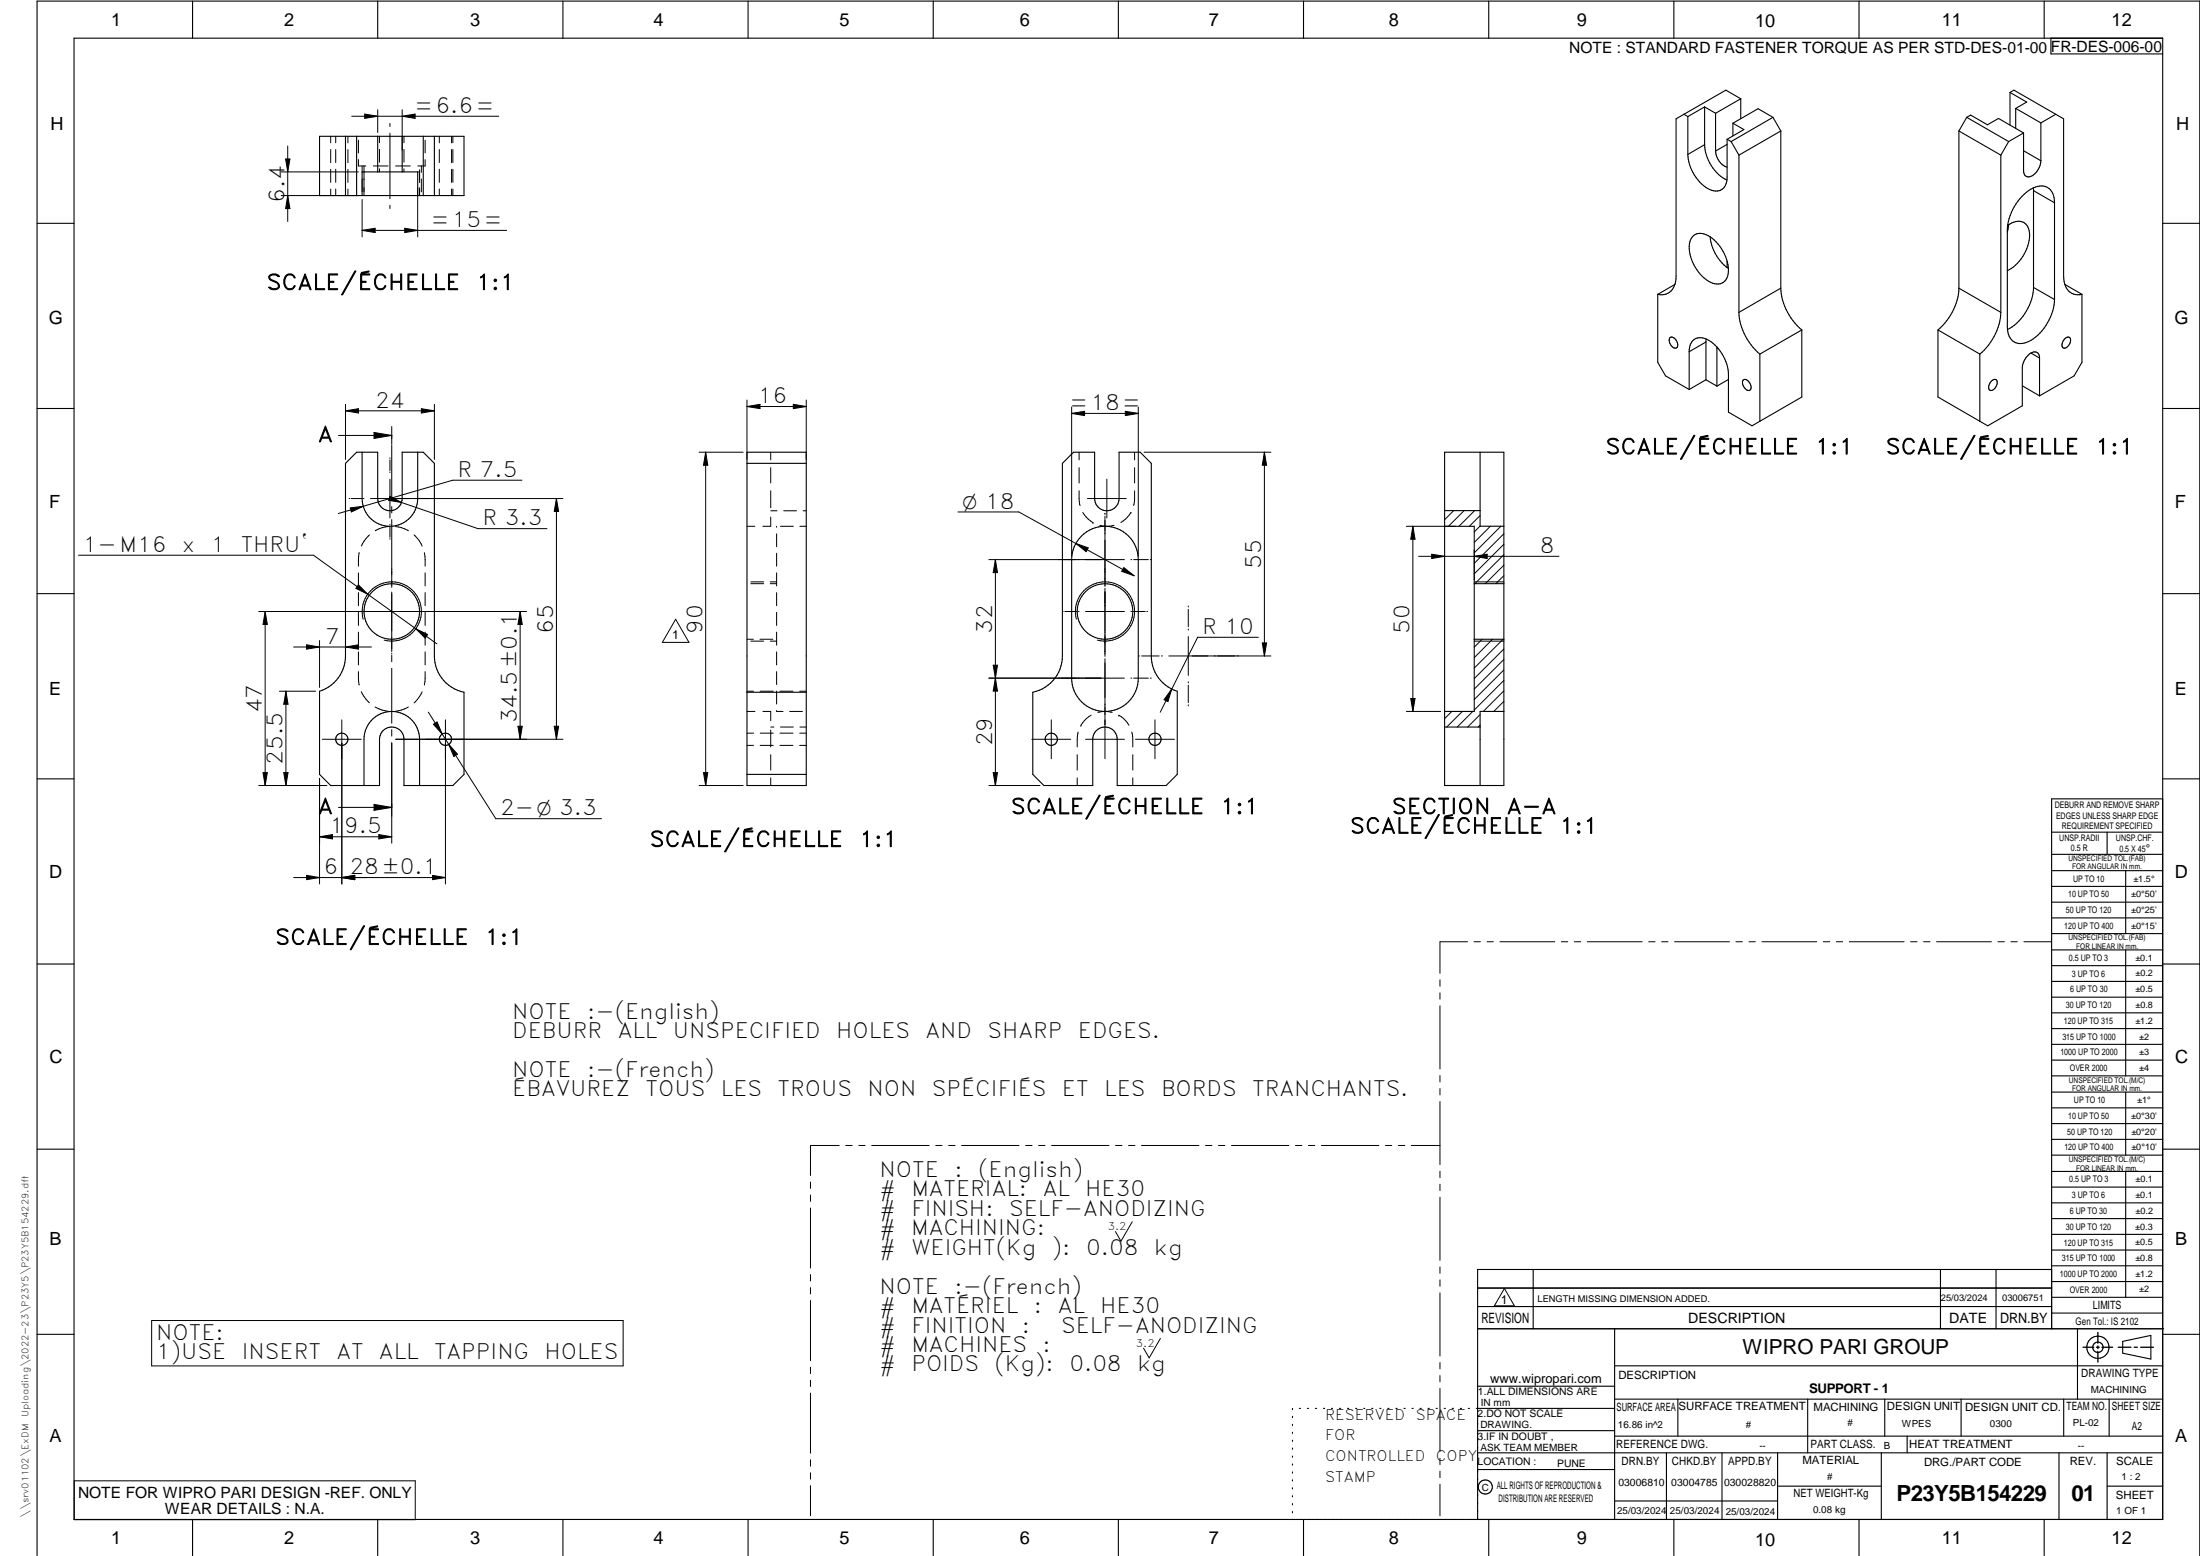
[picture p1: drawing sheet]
<svg xmlns="http://www.w3.org/2000/svg" width="594mm" height="420mm" viewBox="0 0 594 420" stroke-linecap="round" stroke-linejoin="round" font-family="sans-serif">
<g fill="none" stroke="#000" stroke-width=".3">
<path d="M20 10.3h564v400h-564zM52 .3v10M102 .3v10M152 .3v10M202 .3v10M252 .3v10M302 .3v10M352 .3v10M402 .3v10M452 .3v10M502 .3v10M552 .3v10"/>
<path d="M553.8 10.3v4.3h30.2M86.3 36.8h39v16h-39zM93.3 36.8v16M96.3 36.8v16M102 36.8v9.6M108.6 36.8v9.6M114.3 36.8v16M117.3 36.8v16M454.7 30.9l-2.1 1.2v42.4a4.6 4.6 0 0 1-3.2 5h-1.8M454.7 30.9l1.1 .6M455.8 31.5v10.2M460.3 39.1a11.4 11.4 0 0 0 6 9.5"/>
<path d="M460.3 28.9l-4.5 2.6M460.3 28.9l3 1.7M460.3 28.9v10.2M460.3 39.1l-4.5 2.6M463.3 30.6v10.2M466.4 37.6v10.2a3.2 3.2 0 0 1-1.6 3.4 3.2 3.2 0 0 1-3.7-.3 11.8 11.8 0 0 1-5.3-9.2M466.4 39l-3.1 1.8M466.4 37.6l1.1 .6M467.5 38.2l2.1 3.7M467.9 33.3v3.4M467.9 33.3l3 1.7-4.5 2.6M470.1 26.7v5.3"/>
<path d="M470.1 26.7l-6.8 3.9M470.1 26.7l-4.1-2.4-11.3 6.6M478.8 31.7l-4.1-2.3-6.8 3.9M478.8 31.7l-11.3 6.5M478.8 31.7l2.1 3.7M480.9 35.4v42.4M480.9 35.4l-11.3 6.5M529 35.4l11.3 6.5M529 35.4v42.4M531.1 31.7l-2.1 3.7M531.1 31.7l11.3 6.5M531.1 31.7l1-.6 4.6 2.6 3-1.7 6.7 3.9"/>
<path d="M542.4 38.2l-2.1 3.7M542.8 25l1-.7 13.4 7.8v42.4a4.5 4.5 0 0 0 3.3 5h1.7M542.8 25v8.8M542.8 25l4.5 2.6-3 1.7M544.3 29.3v5.4M544.3 29.3l6.8 3.9M546.4 35.9l-4 2.3M546.4 35.9v10.2a1.5 1.5 0 0 0 1 1.6 1.5 1.5 0 0 0 1.7-.5 5.4 5.4 0 0 0 2-3.8M551.1 33.2v10.2M555.1 30.9l-4 2.3M97.8 52.8v-6.4h15v6.4M463.3 40.8a4.8 4.8 0 0 0 3.1 4.3"/>
<path d="M469.6 41.9v42.4M540.3 41.9v42.4M546.4 40.7l4.7 2.7M549.1 50.7v.8M549.1 51.5v26.1M549.1 51.5l5.7 3.3M554.8 54.8a4 4 0 0 0-3.4-4.6 9.3 9.3 0 0 0-7 4.9 13.9 13.9 0 0 0-2.3 7v26.1a4 4 0 0 0 3.3 4.6 9.7 9.7 0 0 0 7.5-5.7 12.8 12.8 0 0 0 1.9-6.2M554.8 54.8v26.1M10 60.3h10M447.6 79.5v18.3l2.2 3.7 6.3 3.7M452.3 76.8l-4.7 2.7M457 64a3.5 3.5 0 0 1 4.8-.1 11.1 11.1 0 0 1 4.7 10.7 2.99 2.99 0 0 1-4.6 1.6 11.1 11.1 0 0 1-5.6-10.8z"/>
<path d="M461.8 64a11.9 11.9 0 0 0 4.9 8.5M466.4 70.5v1.8M480.9 77.8l-11.3 6.5M480.9 77.8a15.7 15.7 0 0 0 5.7 11.3M529 77.8a15.8 15.8 0 0 1-5.7 11.3M529 77.8l11.3 6.5M542.1 60.9a3.6 3.6 0 0 1 5.3 0 7.8 7.8 0 0 1-.8 7.6 10.6 10.6 0 0 1-4.5 4.6M542.4 60.7l-.3 2M549.1 77.6l5.7 3.3M549.1 77.6a13.9 13.9 0 0 1-7 11.4M557.6 76.8l4.6 2.7M562.2 79.5v18.3l-2.1 3.7-9.4 5.4"/>
<path d="M584 60.3h10M450.9 91.2a1.56 1.56 0 0 1 2.1 1.5 .87 .87 0 0 1-.3 1.2 .87 .87 0 0 1-1.2-.3 2.09 2.09 0 0 1-.6-2.4zM456.1 95a3.2 3.2 0 0 1 3.2-3.8 9.6 9.6 0 0 1 6.7 6.4l.7 2.8v10.9l6.4 3.7 2.1-1.3M456.1 95v10.2M460.7 92.4l-4.6 2.6M460.7 92.4v10.2M460.7 91.5v.9M463.6 94.1v10.2M463.6 93.7v.4M463.8 94l-.2 .1M469.6 84.3a15.8 15.8 0 0 0 5.6 11.3M475.2 95.6v18.1"/>
<path d="M486.6 89.1l-11.4 6.5M486.6 89.1v18.1l-11.4 6.5M523.3 89.1v18.1l11.3 6.5M523.3 89.1l11.3 6.5M534.6 95.6v18.1M540.3 84.3a15.8 15.8 0 0 1-5.7 11.3M548.4 95.3l2.4 1.4M548.4 95.3a5.1 5.1 0 0 0-2.3 4.1v10.2l-9.3 5.4-2.2-1.3M548.4 95.3a1.42 1.42 0 0 1 1.7-.1 1.42 1.42 0 0 1 .7 1.5M550.8 96.7v10.2M557.6 91.5a.86 .86 0 0 1 1.2-.4 .86 .86 0 0 1 .3 1.2 1.56 1.56 0 0 1-2.1 1.5 2.09 2.09 0 0 1 .6-2.3zM10 110.3h10"/>
<path d="M460.7 102.6l-4.6 2.6M460.7 102.6l2.9 1.7M466.7 102.5l-3.1 1.8M470.7 102.7a1.56 1.56 0 0 1 2.1 1.4 .86 .86 0 0 1-.3 1.3 .86 .86 0 0 1-1.2-.4 2.05 2.05 0 0 1-.6-2.3zM537.8 102.9a.86 .86 0 0 1 1.2-.4 .86 .86 0 0 1 .3 1.3 1.54 1.54 0 0 1-2.1 1.4 2.04 2.04 0 0 1 .6-2.3zM546.1 104.2l4.7 2.7M584 110.3h10M93.3 125.1l3-3h5.7v12.5a3.3 3.3 0 0 0 3.3 3.3 3.3 3.3 0 0 0 3.3-3.3v-12.5h5.7l3 3v52a10 10 0 0 0 8 9.8v22.2l-3 3h-13.2v-12.5a3.3 3.3 0 0 0-3.3-3.3 3.3 3.3 0 0 0-3.3 3.3v12.5h-13.2l-3-3v-22.5a10 10 0 0 0 7-9.5zM97.8 122.1v12.5a7.5 7.5 0 0 0 7.5 7.5 7.5 7.5 0 0 0 7.5-7.5v-12.5M201.7 125.1h16M201.7 122.1h16v90h-16zM286.9 125.1l3-3h5.7v12.5a3.3 3.3 0 0 0 3.3 3.3 3.3 3.3 0 0 0 3.3-3.3v-12.5h5.7l3 3v52a9.9 9.9 0 0 0 7 9.5v22.5l-3 3h-13.2v-12.5a3.3 3.3 0 0 0-3.3-3.3 3.3 3.3 0 0 0-3.3 3.3v12.5h-13.2l-3-3v-22.2a10 10 0 0 0 8-9.8z"/>
<path d="M390.1 137.9v-15.8h16v20M390.1 137.9v4.2M390.1 137.9h9.6M399.7 122.1v15.8M399.7 137.9v4.2h6.4M292 144.8a9 9 0 0 1 9.8-2 9 9 0 0 1 5.6 8.3v32a9 9 0 0 1-9 9 9 9 0 0 1-9-9v-32a8.9 8.9 0 0 1 2.6-6.3zM390.1 142.1h8v50h-8M390.1 142.1v50M398.1 157.6h8M406.1 142.1v70h-16v-20M10 160.3h10M398.1 172.6h8"/>
<path d="M584 160.3h10M201.7 186.9h16M390.1 196.3h9.6M406.1 192.1h-6.4v20M10 210.3h10M98.3 212.1v-12.5a7.5 7.5 0 0 1 7.5-7.5 7.5 7.5 0 0 1 7.5 7.5v12.5M201.7 209.1h16M584 215.7h-30v143.1M584 210.3h10M554 230.7h30M554 224.7h30M554 235.1h30"/>
<path d="M554 239.4h30M569 224.7v6M574 235.1v17M554 243.6h30M554 247.9h30M554 252.1h30M554 256.5h30M574 256.5v34M10 260.3h10M554 260.8h30M554 265h30M554 269.3h30"/>
<path d="M554 273.5h30M554 277.7h30M584 260.3h10M554 282h30M554 286.3h30M554 290.5h30M554 294.9h30M554 299.1h30M574 294.9v17M10 310.3h10M554 303.4h30M554 307.7h30"/>
<path d="M554 311.9h30M554 316.3h30M574 316.3v34M584 310.3h10M554 320.5h30M554 324.8h30M554 329.1h30M554 333.3h30M554 337.5h30M399 358.8h185.3M399 352.8h155M399 347.8h155"/>
<path d="M414 342.8v16M436 358.8v51.5M524 342.8v16M539 342.8v16M554 342.8h-155v67.5M554 341.8h30M554 346.1h30M554 350.3h30M554 354.6h30M561 358.8v19M10 360.3h10M399 374.3h37"/>
<path d="M436 368.8h148M436 377.8h148M453.1 377.8v10M488.1 377.8v14.5M508.9 377.8v10M529.6 377.8v10M557.3 377.8v10M569.5 377.8v10M573.2 362.2l7.6-1.6v6.4l-7.6-1.6zM584 360.3h10M349 380.3v.3M349 382.4v.4"/>
<path d="M349 384.6v.3M349 386.7v.4M349 388.9v.3M349 391v.4M349 393.2v.3M349 395.3v.3M349 397.4v.4M349 399.6v.3M350.9 380.3h.3M353 380.3h.3M355.2 380.3h.3M357.4 380.3h.3"/>
<path d="M359.6 380.3h.3M361.7 380.3h.3M363.9 380.3h.3M366.1 380.3h.3M368.3 380.3h.3M370.4 380.3h.3M372.6 380.3h.3M374.8 380.3h.3M376.9 380.3h.4M379.1 380.3h.3M381.3 380.3h.3M383.4 380.3h.4"/>
<path d="M385.6 380.3h.4M387.8 380.3h.3M390 380.3h.3M392.1 380.3h.4M394.3 380.3h.4M396.5 380.3h.3M399 396.8h37M399 392.3h185M399 386.3h37M436 387.8h148M436 380.3h-37.3M450 392.3v18"/>
<path d="M465 392.3v18M480 392.3v18M508 392.3v18M515 387.8v4.5M556 392.3v18M569 392.3v18M52 410.3v9.8M102 410.3v9.8M152 410.3v9.8M202 410.3v9.8M252 410.3v9.8M302 410.3v9.8"/>
<path d="M349 401.7v.4M349 403.9v.3M349 406v.4M349 408.2v.3M352 410.3v9.8M402 410.3v9.8M436 405.3h44M452 410.3v9.8M480 401.3h28M502 410.3v9.8M552 410.3v9.8M569 401.3h15"/>
<path d="M10 420.1v-419.8h584v419.8"/>
<circle cx="105.8" cy="165.1" r="7.5"/>
<circle cx="298.4" cy="165.1" r="7.5"/>
<circle cx="92.3" cy="199.6" r="1.64"/>
<circle cx="120.3" cy="199.6" r="1.64"/>
<circle cx="283.9" cy="199.6" r="1.65"/>
<circle cx="311.9" cy="199.6" r="1.65"/>
<circle cx="566.5" cy="363.8" r="1.4"/>
<circle cx="566.5" cy="363.8" r="3"/>
<circle cx="401.1" cy="401.5" r="1.91"/>
</g>
<g fill="none" stroke="#000" stroke-width=".27">
<path d="M77.7 39.4v20.4M89.3 36.8v1.8M90.7 36.8v1.8M94 36.8v1.8M95 31.4h39.7M96.8 37.8v3.5M98.5 30.8l3.5 .6-3.5 .6zM102 29.6v6.2M102.5 36.8v1.7M105.3 33.3v.9M105.3 35.9v17.8M108.6 31.4l3.5-.6v1.2z"/>
<path d="M108.6 29.6v11M109.1 36.8v1.7M114.8 37.8v3.5M118.6 36.8v1.8M121.9 36.8v1.8M122.3 36.8v1.8M75.9 46.4h20.8M75.9 52.8h20.8M77.1 42.9h1.2l-.6 3.5zM77.7 52.8l.6 3.5h-1.2zM89.3 40.4v3.5M89.3 45.7v3.6"/>
<path d="M89.3 51.1v1.7M90.7 40.4v3.5M90.7 45.7v3.5M90.7 51v1.8M94 40.4v3.5M94 45.7v3.6M94 51.1v1.7M96.8 43.1v1.7h2M97.8 53.9v10.1M97.8 44.8v1.7M97.8 48.3v3.5M98.3 44.8v8"/>
<path d="M100.8 44.8h4M102.5 40.3v3.5M102.5 45.6v.8M105.3 55.4v.9M106.8 44.8h4M109.1 40.3v3.5M109.1 45.6v.8M112.8 46.4h.1M112.8 50.7v13.3M113.1 46.4h.2M113.3 45.8v3.5M113.3 50.7v2.1"/>
<path d="M113.8 44.8v1.7M113.8 48.3v3.5M114.8 43.1v1.7h-2M118.6 40.4v3.5M118.6 45.7v3.5M118.6 51v1.8M121.9 40.4v3.5M121.9 45.7v3.6M121.9 51.1v1.7M122.3 40.4v3.5M122.3 45.7v3.5M122.3 51v1.8"/>
<path d="M97.8 62.2l3.5-.6v1.2zM97.8 62.2h39M109.3 61.6l3.5 .6-3.5 .6zM91.4 117.6h14.4M93.3 110.9l3.5-.5v1.1zM93.3 109.2v14.9M93.3 110.9h24M101 116.8l4.8 .8-4.8 .8zM105.8 115.2v4.8M113.8 110.4l3.5 .5-3.5 .6zM117.3 109.2v14.9M201.7 109.8l3.5-.6v1.1z"/>
<path d="M201.7 108v16.1M201.7 109.8h16M214.2 109.2l3.5 .6-3.5 .5zM217.7 108v16.1M289.4 111.6l3.5-.5v1.1zM289.4 109.9v40.2M289.4 111.6h18M303.9 111.1l3.5 .5-3.5 .6zM307.4 109.9v40.2M94.3 134.6h.2M94.6 137.1l3.5-.4-3.2 1.5zM94.9 134.6h2.8"/>
<path d="M98.1 134.6h.2M100 134.6h52M105.3 134.6l23.8 8.1h18.6M105.3 134l3.1 1.7-3.5-.6zM105.3 129.4v10.5M105.3 123.6v.2M105.3 124.2v2.9M105.3 127.4v.2M105.8 120.2v14.8M105.8 136.8v1.7M140.9 129.7h-18.6l-30.9 9M150.3 134.6v65"/>
<path d="M150.3 134.6l.5 3.5h-1.1zM188.8 122.1h11.9M190.6 122.1l.5 3.5h-1.1zM190.6 122.1v90M208.1 132.5v4.6M208.1 122.1v2.1M208.1 126.3v4.1M208.1 139.6v2.5h-2.1M208.1 137.9h1.7M211.6 137.9h3.5M216.9 137.9h.8M258.7 138.2h16.4l15.4 8.5"/>
<path d="M291.4 122.1v2.1M291.4 126.3v4.1M291.4 132.5v2.9l.2 1.1M292.4 138.4l.9 1.2 1.8 1.5M293.6 134.6h10.5M298.4 139.4v18.9M298.4 138.6v.3M298.9 129.4v10.5M305.4 138.4l-.9 1.2-1.8 1.5M305.4 138.4h.1M306.4 122.1v2.1M306.4 126.3v4.1"/>
<path d="M306.4 132.5l-.1 2.9-.2 1.1M308.9 122.1h34.3M341.4 122.1l.6 3.5h-1.1zM341.4 122.1v55M392.6 137.9l-2.5 2.4M395.4 137.9l-4.3 4.2M398.2 137.9l-4.2 4.2M399.7 139.2l-2.9 2.9M21.2 149.9h63.4l33.4 24M96.8 154.7v3.5M96.8 157.9l2.5 2.5-3.2-1.5zM97 149.2l-.2 3.7"/>
<path d="M99.8 144.4l-1.5 1.7-.7 1.3M104.9 142.2l-1.7 .3-1.9 .8M105.3 141.6v.2M105.3 142.2v2.9M105.3 145.4v.2M105.8 140.3v18.3M105.8 159.9v16.1M106.8 142.2l1.6 .3 1.9 .8M111.8 144.4l1.5 1.7 .7 1.4M114.6 149.3l.2 3.6M114.8 154.7v3.5M201.7 142.1h2.1"/>
<path d="M202.7 157.1h3.5M202.7 157.6h3.5M208 157.1h1.7M208 157.6h1.7M209.7 149.4v3.5M209.7 142.1v.3M209.7 144.1v3.5M209.7 154.7v3.5M210.7 142.1h3.5M216 142.1h1.7M267 151.1h36.6M268.8 151.1v61"/>
<path d="M268.8 151.1l.6 3.5h-1.2zM290.5 146.7l15.8 8.8M290.5 146.7l3.4 1.2-.6 1.1zM295.1 141.1h.1M298.4 158.9v18.3M300.8 141.8l-1.9 .3-1.9-.2M303.5 153.3l2.8 2.2-3.4-1.2zM305.4 151.1h.2M306.1 151.1h4M310.6 151.1h.3M379.8 142.1h13.2M381.5 142.1v50"/>
<path d="M381.5 142.1l.6 3.5h-1.1zM383.1 150.2h37.9M386.6 149.6l3.5 .6-3.5 .6zM398.1 150.2l3.5-.6v1.2zM398.1 157.1h8M398.1 148.5v8.1M399.7 142l-1.6 1.6M402.5 142.1l-4.4 4.4M405.3 142.1l-7.2 7.2M406.1 144.1l-8 8M406.1 147l-8 8M406.1 152.6l-5 5"/>
<path d="M406.1 155.4l-2.2 2.2M406.1 149.8l-7.8 7.8M69.9 165.1h72.3M71.6 165.1v47M71.6 165.1l.6 3.5h-1.2zM79.3 174.7h21M82.8 174.1l3.5 .6-3.5 .6zM86.3 173v12.6M96.8 160v3.6M96.8 165.4v3.5M96.8 170.7v4.6l-3.5-.6 3.5-.6M96.8 176v3.6"/>
<path d="M98.1 167.2a8 8 0 0 1 7-10.1 8 8 0 0 1 8.7 8.7 8 8 0 0 1-10.1 7M105.8 177v1.7M105.8 176.4v.2M112.3 169.8l3.2 1.5-.7 1zM114.8 160v3.6M114.8 165.4v3.5M114.8 170.7v3.5M114.8 176v3.6M140.5 165.1l.5 3.5h-1.1zM140.5 165.1v34.5M182.4 167.2l3.6 6.3h-7.1zM201.7 172.6h1.7"/>
<path d="M202.7 173.1h3.5M205.2 172.6h3.5M208 173.1h1.7M209.7 160v3.6M209.7 165.4v3.5M209.7 170.7v3.5M209.7 176v3.6M268.2 179.6h1.2l-.6 3.5zM286.9 165.1h.2M287.5 165.1h3.3M290.7 167.2a8 8 0 0 1 7-10.1 8 8 0 0 1 8.7 8.7 8 8 0 0 1-10.1 7M291.2 165.1h.2"/>
<path d="M293.1 165.1h10.5M298.4 177.9v27M305.4 165.1h.2M306 165.1h3.3M307.4 177.1h.3M308.3 177.1h4.7M309.7 165.1h.2M313.6 177.1h.3M315.6 177.1h27.6M320.9 163.6v.3M320.9 164.5v4.7M320.9 169.8v.3"/>
<path d="M320.9 171.9v10.5M339.8 172.1h-16.4l-10.1 20.2M340.9 173.6h1.1l-.6 3.5zM398.1 173.1h8M400.2 172.6l-2.1 2.2M403 172.6l-4.9 5M405.9 172.6l-7.8 7.8M406.1 175.2l-8 8M406.1 178.1l-8 8M75.5 186.6h9.8M77.2 186.6v25.5M77.2 186.6l.6 3.6h-1.2z"/>
<path d="M87.1 199.6h10.5M92.3 194.4v44.3M96.8 181.4l.2 3.6M97.6 186.8l.7 1.3 1.5 1.7M101.3 190.9l1.9 .8 1.6 .4M105.8 180.5v14.8M105.8 197v1.8M106.8 199.6h45.2M110.3 190.9l-1.9 .8-1.7 .4M114 186.8l-.7 1.3-1.5 1.7M114.8 181.4l-.2 3.6M115.7 192.3l18.2 28.8h28.5"/>
<path d="M117 195.6l1-.7 1.4 3.3zM120.3 194.4v44.3M139.9 196.1h1.1l-.5 3.5zM149.7 196.1h1.1l-.5 3.5zM201.7 186.6h1.8M201.7 192.1h2.1M201.7 198h1.8M205.3 186.6h3.5M205.3 198h3.5M206 192.1h2.1v2.5M208.1 197.1v4.6M208.1 196.3h.9"/>
<path d="M209.7 181.4v3.4M209.7 186.6v3.5M209.7 191.9v.2h1.7M210.6 186.6h3.5M210.6 198h3.6M210.7 196.3h3.5M213.2 192.1h3.5M215.9 186.6h1.8M216 198h1.7M216 196.3h1.7M267 183.1h36.6M268.8 183.1l.6 3.5h-1.2z"/>
<path d="M278.6 199.6h10.5M283.9 194.4v10.5M291.1 197.7l-.2 1.1v2.9M291.9 195.9h.1M293.1 199.6h10.5M294.6 193.1l-1.2 .9-1.5 1.9M300.3 192.4l-1.9-.3-1.9 .3M302.1 193.1l1.3 .9 1.5 1.9M302.1 193.1h.1M305.4 183.1h.2M305.6 197.7l.3 1.1v2.9M306.1 183.1h4"/>
<path d="M306.6 199.6h10.5M310.6 183.1h.3M311.9 194.4v10.5M316.4 186.1l-1 3.4-1.1-.6zM320.9 184.1v.3M320.9 185v4.7M320.9 190.3v.3M379.8 192.1h9.2M381 188.6h1.1l-.6 3.5zM392 192.1l-1.9 2M394.9 192.1l-4.2 4.2M397.7 192.1l-4.2 4.2"/>
<path d="M399.7 195.8l-.5 .5M399.7 193l-3.4 3.3M406.1 189.4l-2.7 2.7M406.1 180.9l-8 8M406.1 183.7l-8 8M406.1 186.5l-5.6 5.6M69.9 212.1h18.3M71 208.6h1.2l-.6 3.5zM76.6 208.6h1.2l-.6 3.5zM86.3 210.2v28.5M91.4 218h14.4M101 217.2l4.8 .8-4.8 .8z"/>
<path d="M105.8 200.6v27.1M121.2 201l2.3 2.6-1 .7zM188.8 212.1h11.9M190 208.6h1.1l-.5 3.5zM201.7 201.3h1.8M205.3 201.3h3.5M208.1 203.8v4.1M208.1 210.1v2M210.6 201.3h3.5M215.9 201.3h1.8M267 212.1h13.8M268.2 208.6h1.2l-.6 3.5z"/>
<path d="M290.9 203.8v4.1M290.9 210.1v2M305.9 203.8v4.1M305.9 210.1v2M79.3 237h41M82.8 236.4l3.5 .6-3.5 .5zM86.3 226h19.5M86.3 226l3.5-.6v1.1zM92.3 237l3.5-.6v1.1zM102.3 225.4l3.5 .6-3.5 .5zM116.8 236.4l3.5 .6-3.5 .5zM396.3 254.3h-7.5v8.5"/>
<path d="M398 254.3h1.8M401.5 254.3h1.8M405 254.3h14.9M421.6 254.3h1.7M425.1 254.3h1.7M428.6 254.3h14.8M445.2 254.3h1.7M448.7 254.3h1.7M452.2 254.3h14.8M468.8 254.3h1.7M472.3 254.3h1.7M475.8 254.3h14.8"/>
<path d="M492.4 254.3h1.7M495.9 254.3h1.7M499.4 254.3h14.8M515.9 254.3h1.8M519.4 254.3h1.8M522.9 254.3h14.9M539.5 254.3h1.7M543 254.3h1.7M546.5 254.3h7.4M388.8 264.6v1.7M388.8 268.1v1.7M388.8 271.6v17"/>
<path d="M388.8 290.4v1.8M388.8 293.9v1.8M388.8 297.4v17.1M218.9 319.2v1.7M226.6 309.3h-7.7v8.1M228.4 309.3h1.7M231.9 309.3h1.7M235.4 309.3h15.5M252.7 309.3h1.7M256.2 309.3h1.7M259.7 309.3h15.5M277 309.3h1.7"/>
<path d="M280.5 309.3h1.7M284 309.3h15.5M301.2 309.3h1.8M304.8 309.3h1.7M308.2 309.3h15.6M325.5 309.3h1.8M329 309.3h1.8M332.5 309.3h15.6M349.8 309.3h1.8M353.3 309.3h1.7M356.8 309.3h15.5M374.1 309.3h1.7"/>
<path d="M377.6 309.3h1.7M381.1 309.3h7.7M388.8 316.3v1.7M388.8 319.8v1.7M218.9 322.7v1.7M218.9 326.2v16.2M305.7 329.9l-3 5.3-1.5-2.7M388.8 323.3v17M41 356.6h127.3v12.2h-127.3zM218.9 344.2v1.7M218.9 347.7v1.7M218.9 351.2v16.2"/>
<path d="M388.8 342.1v1.7M388.8 345.6v1.7M388.8 349.1v17.1M406.2 347.9l2.7 4.7h-5.4zM218.9 369.2v1.7M218.9 372.7v1.7M218.9 376.2v16.2M313.3 361.4l-3 5.3-1.5-2.7M388.8 367.9v1.8M388.8 371.4v1.7M388.8 374.9v17.1M20 399.9h92.1v10.5h-92.1z"/>
<path d="M218.9 394.2v1.7M218.9 397.7v1.7M388.8 393.8v1.7M388.8 397.3v1.7M218.9 401.2v8.1M388.8 400.8v8.5"/>
</g>
<path d="M566.5 359.8v2.9M562.5 363.8h2.9M566.1 363.8h.8M566.5 363.5v.7M566.5 364.9v2.9M567.6 363.8h2.9M572 363.8h3.4M576.3 363.8h.9M578.1 363.8h3.4" fill="none" stroke="#000" stroke-width=".36"/>
<g fill="#000">
<path d="M98.5 30.8l3.5 .6-3.5 .6zM108.6 31.4l3.5-.6v1.2zM77.1 42.9h1.2l-.6 3.5zM77.7 52.8l.6 3.5h-1.2zM97.8 62.2l3.5-.6v1.2zM109.3 61.6l3.5 .6-3.5 .6zM93.3 110.9l3.5-.5v1.1zM101 116.8l4.8 .8-4.8 .8zM113.8 110.4l3.5 .5-3.5 .6zM201.7 109.8l3.5-.6v1.1zM214.2 109.2l3.5 .6-3.5 .5zM289.4 111.6l3.5-.5v1.1z"/>
<path d="M303.9 111.1l3.5 .5-3.5 .6zM94.6 137.1l3.5-.4-3.2 1.5zM105.3 134l3.1 1.7-3.5-.6zM150.3 134.6l.5 3.5h-1.1zM190.6 122.1l.5 3.5h-1.1zM341.4 122.1l.6 3.5h-1.1zM96.8 157.9l2.5 2.5-3.2-1.5zM268.8 151.1l.6 3.5h-1.2zM290.5 146.7l3.4 1.2-.6 1.1zM303.5 153.3l2.8 2.2-3.4-1.2zM381.5 142.1l.6 3.5h-1.1zM386.6 149.6l3.5 .6-3.5 .6z"/>
<path d="M398.1 150.2l3.5-.6v1.2zM71.6 165.1l.6 3.5h-1.2zM82.8 174.1l3.5 .6-3.5 .6zM93.3 174.7l3.5-.6v1.2zM112.3 169.8l3.2 1.5-.7 1zM140.5 165.1l.5 3.5h-1.1zM268.2 179.6h1.2l-.6 3.5zM340.9 173.6h1.1l-.6 3.5zM77.2 186.6l.6 3.6h-1.2zM117 195.6l1-.7 1.4 3.3zM139.9 196.1h1.1l-.5 3.5zM149.7 196.1h1.1l-.5 3.5z"/>
<path d="M268.8 183.1l.6 3.5h-1.2zM316.4 186.1l-1 3.4-1.1-.6zM381 188.6h1.1l-.6 3.5zM71 208.6h1.2l-.6 3.5zM76.6 208.6h1.2l-.6 3.5zM101 217.2l4.8 .8-4.8 .8zM121.2 201l2.3 2.6-1 .7zM190 208.6h1.1l-.5 3.5zM268.2 208.6h1.2l-.6 3.5zM82.8 236.4l3.5 .6-3.5 .5zM86.3 226l3.5-.6v1.1zM92.3 237l3.5-.6v1.1z"/>
<path d="M102.3 225.4l3.5 .6-3.5 .5zM116.8 236.4l3.5 .6-3.5 .5z"/>
</g>
<g font-size="6">
<text x="512.1" y="405.2">P23Y5B154229</text>
<text x="559.4" y="405.2">01</text>
</g>
<g font-size="5.7">
<text x="111.9" y="30.5">=6.6=</text>
<text x="76.8" y="54.7" transform="rotate(-90 76.8 54.7)">6.4</text>
<text x="116.3" y="61.3">=15=</text>
<text x="72" y="78.2">SCALE/ÉCHELLE</text>
<text x="128.6" y="78.2">1:1</text>
<text x="101.3" y="110.1">24</text>
<text x="204.6" y="108.9">16</text>
<text x="288.8" y="110.8">=18=</text>
<text x="85.9" y="119.3">A</text>
<text x="433.6" y="122.6">SCALE/ÉCHELLE</text>
<text x="490.1" y="122.6">1:1</text>
<text x="509.2" y="122.6">SCALE/ÉCHELLE</text>
<text x="565.8" y="122.6">1:1</text>
<text x="123.5" y="128.8">R 7.5</text>
<text x="130.3" y="141.9">R 3.3</text>
<text x="22.4" y="149.1">1-M16</text>
<text x="49.1" y="149.1">x</text>
<text x="56.9" y="149.1">1</text>
<text x="65" y="149.1">THRU`</text>
<text x="415.8" y="149.4">8</text>
<text x="340.6" y="153.6" transform="rotate(-90 340.6 153.6)">55</text>
<text x="87.8" y="173.8">7</text>
<text x="149.4" y="171.1" transform="rotate(-90 149.4 171.1)">65</text>
<text x="189.7" y="171.1" transform="rotate(-90 189.7 171.1)">90</text>
<text x="267.9" y="171.1" transform="rotate(-90 267.9 171.1)">32</text>
<text x="324.6" y="171.2">R 10</text>
<text x="380.7" y="171.1" transform="rotate(-90 380.7 171.1)">50</text>
<text x="70.7" y="192.6" transform="rotate(-90 70.7 192.6)">47</text>
<text x="139.6" y="195.3" transform="rotate(-90 139.6 195.3)">34.5±0.1</text>
<text x="267.9" y="201.6" transform="rotate(-90 267.9 201.6)">29</text>
<text x="76.3" y="206.4" transform="rotate(-90 76.3 206.4)">25.5</text>
<text x="85.9" y="219.8">A</text>
<text x="135.1" y="220.2">2-O 3.3</text>
<text x="273" y="219.8">SCALE/ÉCHELLE</text>
<text x="329.5" y="219.8">1:1</text>
<text x="375.8" y="219.8">SECTION</text>
<text x="406.9" y="219.8">A-A</text>
<text x="89" y="225.1">19.5</text>
<text x="364.6" y="225">SCALE/ÉCHELLE</text>
<text x="421.1" y="225">1:1</text>
<text x="175.4" y="228.6">SCALE/ÉCHELLE</text>
<text x="232" y="228.6">1:1</text>
<text x="87.3" y="236.1">6</text>
<text x="94.4" y="236.1">28±0.1</text>
<text x="74.3" y="255.1">SCALE/ÉCHELLE</text>
<text x="130.9" y="255.1">1:1</text>
<text x="138.3" y="275">NOTE</text>
<text x="158.5" y="275">:-(English)</text>
<text x="138.3" y="280.3">DEBURR</text>
<text x="166.8" y="280.3">ALL</text>
<text x="181.7" y="280.3">UNSPECIFIED</text>
<text x="225.8" y="280.3">HOLES</text>
<text x="250" y="280.3">AND</text>
<text x="266.7" y="280.3">SHARP</text>
<text x="291.1" y="280.3">EDGES.</text>
<text x="138.3" y="290.8">NOTE</text>
<text x="158.6" y="290.8">:-(French)</text>
<text x="138.3" y="296">ÉBAVUREZ</text>
<text x="174.3" y="296">TOUS</text>
<text x="194.6" y="296">LES</text>
<text x="210" y="296">TROUS</text>
<text x="234.3" y="296">NON</text>
<text x="251.6" y="296">SPÉCIFIÉS</text>
<text x="286.8" y="296">ET</text>
<text x="298.2" y="296">LES</text>
<text x="313.5" y="296">BORDS</text>
<text x="338.1" y="296">TRANCHANTS.</text>
<text x="237.5" y="317.8">NOTE</text>
<text x="257.7" y="317.8">:</text>
<text x="264.2" y="317.8">(English)</text>
<text x="237.5" y="323.1">#</text>
<text x="246.1" y="323.1">MATERIAL:</text>
<text x="281.6" y="323.1">AL</text>
<text x="293.1" y="323.1">HE30</text>
<text x="237.5" y="328.3">#</text>
<text x="246.1" y="328.3">FINISH:</text>
<text x="272.5" y="328.3">SELF-ANODIZING</text>
<text x="237.5" y="333.6">#</text>
<text x="246.1" y="333.6">MACHINING:</text>
<text x="237.5" y="338.8">#</text>
<text x="246.1" y="338.8">WEIGHT(Kg</text>
<text x="284" y="338.8">):</text>
<text x="293.3" y="338.8">0.08</text>
<text x="311.6" y="338.8">kg</text>
<text x="237.5" y="349.3">NOTE</text>
<text x="257.7" y="349.3">:-(French)</text>
<text x="237.5" y="354.6">#</text>
<text x="237.5" y="359.8">#</text>
<text x="246.1" y="354.6">MATÉRIEL</text>
<text x="246.1" y="359.8">FINITION</text>
<text x="275.9" y="359.8">:</text>
<text x="279.2" y="354.6">:</text>
<text x="285.6" y="354.6">AL</text>
<text x="286.5" y="359.8">SELF-ANODIZING</text>
<text x="297.1" y="354.6">HE30</text>
<text x="42.2" y="361.8">NOTE:</text>
<text x="237.5" y="365.1">#</text>
<text x="246.1" y="365.1">MACHINES</text>
<text x="281.6" y="365.1">:</text>
<text x="42.2" y="367.1">1)USE</text>
<text x="65.3" y="367.1">INSERT</text>
<text x="90.8" y="367.1">AT</text>
<text x="102.3" y="367.1">ALL</text>
<text x="117.2" y="367.1">TAPPING</text>
<text x="147" y="367.1">HOLES</text>
<text x="237.5" y="370.3">#</text>
<text x="246.1" y="370.3">POIDS</text>
<text x="268.6" y="370.3">(Kg):</text>
<text x="288.8" y="370.3">0.08</text>
<text x="307.1" y="370.3">kg</text>
</g>
<text font-size="5.6" x="470.5" y="365.5">WIPRO PARI GROUP</text>
<text font-size="5.4" x="259.9" y="137.4">O 18</text>
<g font-size="4.9">
<text x="30" y="7">1</text>
<text x="76.7" y="7">2</text>
<text x="127" y="7">3</text>
<text x="176.5" y="7">4</text>
<text x="226.7" y="7">5</text>
<text x="275.4" y="7">6</text>
<text x="326.4" y="7">7</text>
<text x="375" y="7">8</text>
<text x="425.8" y="7">9</text>
<text x="473.9" y="7.4">10</text>
<text x="524.3" y="7">11</text>
<text x="570.2" y="7">12</text>
<text x="13.6" y="35.2">H</text>
<text x="587.6" y="35.2">H</text>
<text x="13.2" y="87.5">G</text>
<text x="587.2" y="87.5">G</text>
<text x="13.3" y="137.1">F</text>
<text x="587.3" y="137.1">F</text>
<text x="13.3" y="187.6">E</text>
<text x="587.3" y="187.6">E</text>
<text x="13.3" y="237">D</text>
<text x="587.3" y="237">D</text>
<text x="13.4" y="287.1">C</text>
<text x="587.4" y="287.1">C</text>
<text x="13.4" y="336.3">B</text>
<text x="587.4" y="336.3">B</text>
<text x="13.4" y="389.3">A</text>
<text x="587.4" y="389.3">A</text>
<text x="30" y="417">1</text>
<text x="76.7" y="417">2</text>
<text x="127" y="417">3</text>
<text x="176.5" y="417">4</text>
<text x="226.7" y="417">5</text>
<text x="275.4" y="417">6</text>
<text x="326.4" y="417">7</text>
<text x="375" y="417">8</text>
<text x="425.8" y="417">9</text>
<text x="473.9" y="417.4">10</text>
<text x="524.3" y="417">11</text>
<text x="570.2" y="417">12</text>
</g>
<g font-size="4.2">
<text x="423.7" y="14.3">NOTE : STANDARD FASTENER TORQUE AS PER STD-DES-01-00</text>
<text x="553.8" y="14">FR-DES-006-00</text>
<text x="21.1" y="404.4">NOTE FOR WIPRO PARI DESIGN -REF. ONLY</text>
<text x="44.5" y="408.9">WEAR DETAILS : N.A.</text>
</g>
<g font-size="3.9">
<text x="357.8" y="383.4">RESERVED</text>
<text x="382.3" y="383.4">SPACE</text>
<text x="357.8" y="388.9">FOR</text>
<text x="357.8" y="394.5">CONTROLLED</text>
<text x="387.8" y="394.5">COPY</text>
<text x="357.8" y="400.1">STAMP</text>
</g>
<g font-size="3.8">
<text x="400.1" y="357.1">REVISION</text>
<text x="455.9" y="357.1">DESCRIPTION</text>
<text x="526.4" y="357.1">DATE</text>
<text x="540.1" y="357.1">DRN.BY</text>
</g>
<text font-size="3.6" x="488.5" y="376.2">SUPPORT - 1</text>
<text font-size="3.5" x="402.4" y="373.3">www.wipropari.com</text>
<g font-size="3.4">
<text x="181.5" y="172.6">1</text>
<text x="405.3" y="352.2">1</text>
</g>
<g font-size="3.1">
<text x="565.2" y="353.5">LIMITS</text>
<text x="562" y="371.7">DRAWING TYPE</text>
<text x="437" y="372.3">DESCRIPTION</text>
<text x="436.5" y="380.9">SURFACE AREA</text>
<text x="453.3" y="380.9">SURFACE TREATMENT</text>
<text x="489.7" y="380.9">MACHINING</text>
<text x="509.5" y="380.9">DESIGN UNIT</text>
<text x="530.6" y="380.9">DESIGN UNIT CD.</text>
<text x="558" y="380.7">TEAM NO.</text>
<text x="570.3" y="380.7">SHEET SIZE</text>
<text x="575.6" y="386.1">A2</text>
<text x="436.4" y="391.1">REFERENCE DWG.</text>
<text x="437.9" y="395.5">DRN.BY</text>
<text x="451.5" y="395.5">CHKD.BY</text>
<text x="466.6" y="395.5">APPD.BY</text>
<text x="486.7" y="395.4">MATERIAL</text>
<text x="488.9" y="391">PART CLASS.</text>
<text x="515.6" y="391">HEAT TREATMENT</text>
<text x="519.6" y="395.9">DRG./PART CODE</text>
<text x="558.9" y="395.6">REV.</text>
<text x="571.4" y="395.6">SCALE</text>
<text x="484.3" y="404.3">NET WEIGHT-Kg</text>
<text x="571.4" y="404.7">SHEET</text>
</g>
<text font-size="3" x="579.5" y="230.1">°</text>
<g font-size="2.8">
<text x="299.1" y="332.1">3.2</text>
<text x="560.5" y="357.7">Gen Tol.: IS 2102</text>
<text x="306.7" y="363.6">3.2</text>
<text x="399.1" y="376.7">1.ALL DIMENSIONS ARE</text>
<text x="399" y="382.7">2.DO NOT SCALE</text>
<text x="399" y="388.7">3.IF IN DOUBT ,</text>
<text x="399" y="395.5">LOCATION :</text>
<text x="420.5" y="396">PUNE</text>
<text x="437" y="401.3">03006810</text>
<text x="451.3" y="401.2">03004785</text>
<text x="465.6" y="401.3">030028820</text>
<text x="404.2" y="402">ALL RIGHTS OF REPRODUCTION &amp;</text>
<text x="404.7" y="405.4">DISTRIBUTION ARE RESERVED</text>
</g>
<g font-size="2.7">
<text x="564.6" y="376.2">MACHINING</text>
<text x="399.9" y="379.7">IN mm</text>
<text x="399.8" y="385.7">DRAWING.</text>
<text x="436.9" y="385.5">16.86 in^2</text>
<text x="471.4" y="385.6">#</text>
<text x="498.9" y="385.1">#</text>
<text x="513.6" y="385.3">WPES</text>
<text x="537.3" y="385.2">0300</text>
<text x="559.7" y="385.2">PL-02</text>
<text x="399.8" y="391.8">ASK TEAM MEMBER</text>
<text x="475.1" y="391.2">--</text>
<text x="508.7" y="391.2">B</text>
<text x="561.1" y="391.2">--</text>
<text x="493.4" y="399.6">#</text>
<text x="572.9" y="399.8">1 : 2</text>
<text x="400.1" y="402.5">C</text>
<text x="436.7" y="408.7">25/03/2024</text>
<text x="450.9" y="408.8">25/03/2024</text>
<text x="466" y="409">25/03/2024</text>
<text x="489.6" y="408.5">0.08 kg</text>
<text x="571.5" y="408.7">1 OF 1</text>
</g>
<g font-size="2.5">
<text x="559.2" y="229.9">0.5 R</text>
<text x="572.3" y="230.1">0.5 X 45</text>
<text x="559.4" y="323.5">3 UP TO 6</text>
<text x="558.9" y="327.8">6 UP TO 30</text>
<text x="557.8" y="332">30 UP TO 120</text>
<text x="415.2" y="351.5">LENGTH MISSING DIMENSION ADDED.</text>
<text x="524.1" y="351.3">25/03/2024</text>
<text x="540.7" y="351.4">03006751</text>
</g>
<g font-size="2.4">
<text x="554.9" y="218.3">DEBURR AND REMOVE SHARP</text>
<text x="555.2" y="221.1">EDGES UNLESS SHARP EDGE</text>
<text x="556.1" y="227.2">UNSP.RADII</text>
<text x="556.8" y="223.8">REQUIREMENT SPECIFIED</text>
<text x="571.4" y="227">UNSP.CHF.</text>
<text x="559.8" y="238">UP TO 10</text>
<text x="576.1" y="238.1">±1.5°</text>
<text x="558.5" y="242.3">10 UP TO 50</text>
<text x="575.5" y="242.3">±0°50'</text>
<text x="557.4" y="250.8">120 UP TO 400</text>
<text x="557.9" y="246.5">50 UP TO 120</text>
<text x="575.5" y="250.8">±0°15'</text>
<text x="575.5" y="246.6">±0°25'</text>
<text x="558.7" y="259.4">0.5 UP TO 3</text>
<text x="559.5" y="263.7">3 UP TO 6</text>
<text x="576.6" y="259.4">±0.1</text>
<text x="576.6" y="263.7">±0.2</text>
<text x="559" y="268">6 UP TO 30</text>
<text x="576.6" y="268">±0.5</text>
<text x="557.9" y="272.2">30 UP TO 120</text>
<text x="576.6" y="272.2">±0.8</text>
<text x="556.9" y="280.7">315 UP TO 1000</text>
<text x="557.3" y="276.5">120 UP TO 315</text>
<text x="576.6" y="276.5">±1.2</text>
<text x="577.7" y="280.7">±2</text>
<text x="556.4" y="284.9">1000 UP TO 2000</text>
<text x="577.6" y="285">±3</text>
<text x="558.9" y="289.2">OVER 2000</text>
<text x="577.7" y="289.3">±4</text>
<text x="560" y="297.9">UP TO 10</text>
<text x="577.1" y="297.9">±1°</text>
<text x="558.5" y="302.1">10 UP TO 50</text>
<text x="575.5" y="302.2">±0°30'</text>
<text x="557.5" y="310.6">120 UP TO 400</text>
<text x="558.2" y="306.4">50 UP TO 120</text>
<text x="575.5" y="310.6">±0°10'</text>
<text x="575.5" y="306.4">±0°20'</text>
<text x="558.8" y="319.2">0.5 UP TO 3</text>
<text x="576.6" y="323.5">±0.1</text>
<text x="576.6" y="319.3">±0.1</text>
<text x="576.7" y="327.8">±0.2</text>
<text x="576.6" y="332">±0.3</text>
<text x="556.8" y="340.6">315 UP TO 1000</text>
<text x="557.3" y="336.3">120 UP TO 315</text>
<text x="576.6" y="336.3">±0.5</text>
<text x="576.6" y="340.6">±0.8</text>
<text x="556.2" y="344.8">1000 UP TO 2000</text>
<text x="576.6" y="344.8">±1.2</text>
<text x="558.9" y="349">OVER 2000</text>
<text x="577.7" y="349">±2</text>
<text x="7.7" y="382.7" transform="rotate(-90 7.7 382.7)">Uploading\2022-23\P23Y5\P23Y5B154229.dft</text>
<text x="7.7" y="409.9" transform="rotate(-90 7.7 409.9)">\\srv01102\ExDM</text>
</g>
<g font-size="2.1">
<text x="558.6" y="232.4">UNSPECIFIED TOL.(FAB)</text>
<text x="559.5" y="234.8">FOR ANGULAR IN mm.</text>
<text x="558.6" y="254">UNSPECIFIED TOL.(FAB)</text>
<text x="560.7" y="256.3">FOR LINEAR IN mm.</text>
<text x="558.7" y="292.4">UNSPECIFIED TOL.(M/C)</text>
<text x="559.6" y="294.7">FOR ANGULAR IN mm.</text>
<text x="558.7" y="313.8">UNSPECIFIED TOL.(M/C)</text>
<text x="560.6" y="316.2">FOR LINEAR IN mm.</text>
</g>
</svg>
